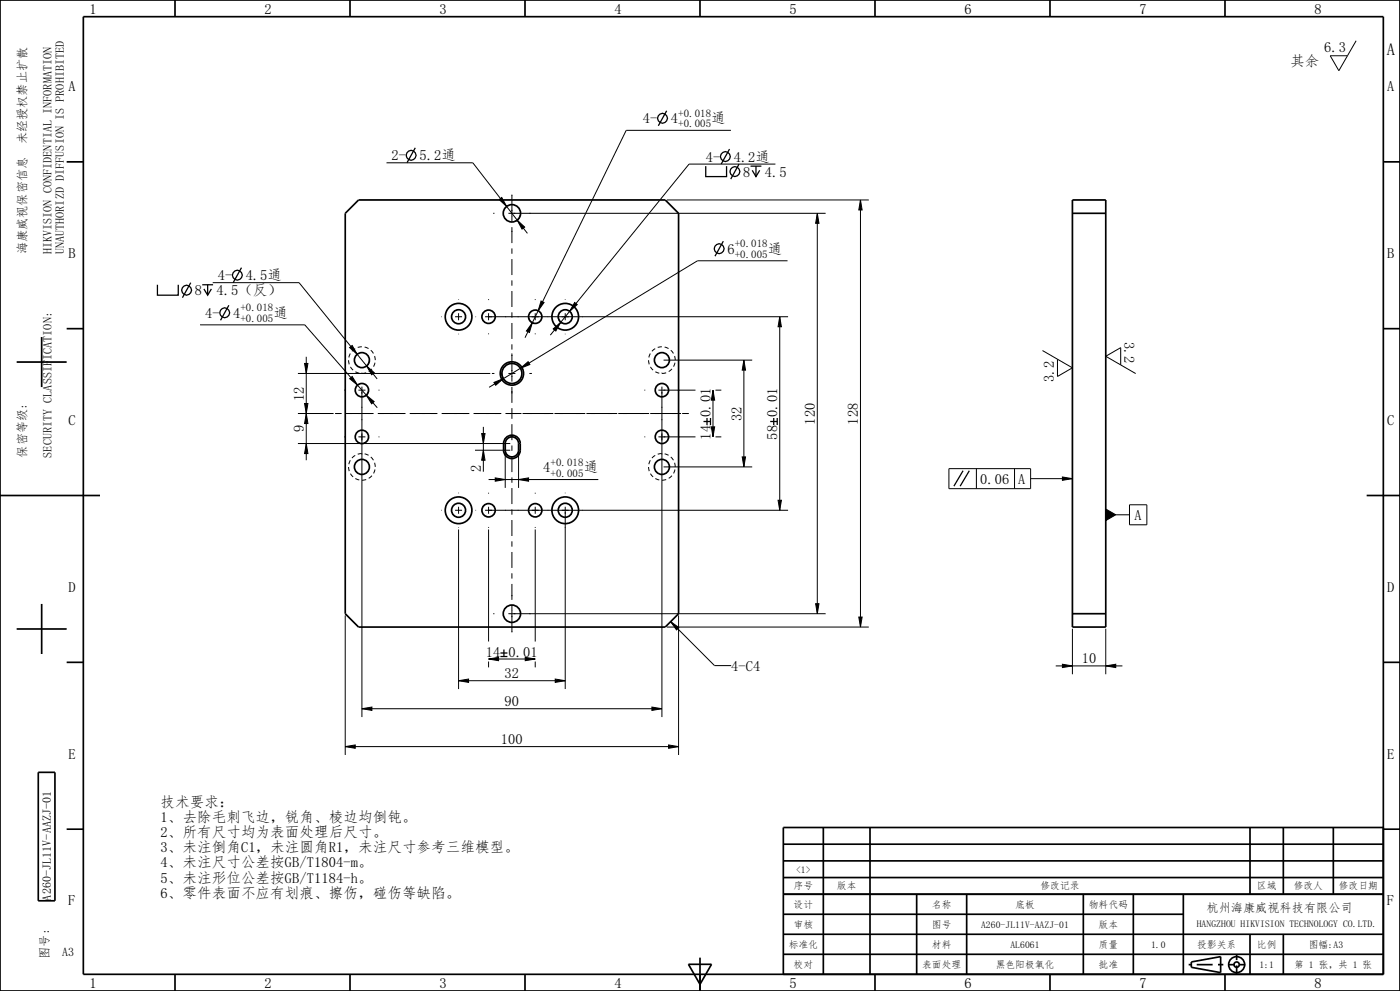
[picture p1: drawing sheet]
<svg xmlns="http://www.w3.org/2000/svg" width="420mm" height="297mm" viewBox="0 0 420 297" stroke-linecap="round" stroke-linejoin="round" font-family="sans-serif">
<g fill="none" stroke="#000" stroke-width=".51">
<path d="M0 0h420v297h-420zM25 5h390v287h-390zM52.5 0v5M105 0v5M157.5 0v5M210 0v5M262.5 0v5M315 0v5M367.5 0v5M20 48.5h5M415 48.5h5M20 98.5h5"/>
<path d="M415 98.5h5M5 108.5h15M12.5 101v15M0 148.5h30M410 148.5h10M5 188.5h15M12.5 181v15M20 198.5h5M415 198.5h5M11.5 231.5h5v38.5h-5zM20 248.5h5M235 258h180"/>
<path d="M235 253h180M247 248v44M261 248v44M375 248v20M385 248v20M400 248v20M415 248.5h5M415 248h-180v44M235 268h180M235 274h120M235 263h180M275 268v24"/>
<path d="M290 268v24M325 268v24M340 268v24M355 268v24M52.5 292v5M105 292v5M157.5 292v5M206.5 289h7l-3.5 6zM210 287v10M235 280h180M235 286h180M262.5 292v5"/>
<path d="M315 292v5M357.4 288.3l8.8-1.6v4.8l-8.8-1.6zM367.5 292v5M375 280v12M385 280v12"/>
<circle cx="371" cy="289.1" r="2.4"/>
<circle cx="371" cy="289.1" r=".8"/>
</g>
<path d="M153.6 123.9v-67M153.6 123.9v67M153.6 123.9h-53M153.6 123.9h53" fill="none" stroke="#000" stroke-width=".3" stroke-dasharray="1.6 1.6 4.8 1.6" stroke-linecap="butt"/>
<path d="M406.8 12.2l-5.1 9-2.6-4.5h5.1M312.7 105.1l9 5.1-4.5 2.6v-5.1M336.2 109.4v-5.2l-4.5 2.6 9 5.2" fill="none" stroke="#000" stroke-width=".3"/>
<path d="M367 289.1h-10.4M371 286.1v5.9M373.6 289.1h-5.2" fill="none" stroke="#000" stroke-width=".51" stroke-dasharray="1.6 1.6 4.8 1.6" stroke-linecap="butt"/>
<!-- layer: 03_ALL_AXES -->
<g fill="none" stroke="#000" stroke-width=".3">
<path d="M152.5 63.9h2.1M153.6 62.9v2.1M136.5 94.9h2.1M137.6 93.9v2.1M145.5 94.9h2.1M146.6 93.9v2.1M159.5 94.9h2.1M160.6 93.9v2.1M168.5 94.9h2.1M169.6 93.9v2.1M107.5 116.9h2.1M108.6 115.9v2.1"/>
<path d="M152.5 111.9h2.1M153.6 110.9v2.1M197.5 116.9h2.1M198.6 115.9v2.1M107.5 130.9h2.1M108.6 129.9v2.1M197.5 130.9h2.1M198.6 129.9v2.1M136.5 152.9h2.1M137.6 151.9v2.1M145.5 152.9h2.1M146.6 151.9v2.1"/>
<path d="M159.5 152.9h2.1M160.6 151.9v2.1M168.5 152.9h2.1M169.6 151.9v2.1M152.5 183.9h2.1M153.6 182.9v2.1"/>
</g>
<g fill="none" stroke="#000" stroke-width=".3" stroke-dasharray="1.6 1.6 4.8 1.6" stroke-linecap="butt">
<path d="M153.6 58.7v-.4M148.3 63.9h-.3M153.6 69.2v.3M158.8 63.9h.4M132.3 94.9h.2M137.6 89.7v.1M141.3 94.9h.3M142.8 94.9h-.1M146.6 89.7v.2M151.8 94.9h-.2M155.3 94.9h.3M160.6 89.7v.2"/>
<path d="M164.3 94.9h.2M165.8 94.9h-.2M169.6 89.7v.1M174.8 94.9h-.1M103.3 116.9h.3M108.6 111.7v.2M113.8 116.9h-.2M137.6 100.2v-.2M146.6 100.2v-.3M148.3 111.9h-.7M153.6 117.2v.7M153.6 106.7v-.8"/>
<path d="M158.8 111.9h.8M160.6 100.2v-.3M169.6 100.2v-.2M193.3 116.9h.3M198.6 111.7v.2M203.8 116.9h-.2M100.6 123.9h106M103.3 130.9h.3M108.6 125.7v.2M108.6 136.2v-.3M108.6 122.2v-.3M113.8 130.9h-.2"/>
<path d="M193.3 130.9h.3M198.6 125.7v.2M198.6 136.2v-.3M198.6 122.2v-.3M203.8 130.9h-.2M132.3 152.9h.2M137.6 147.7v.1M137.6 158.2v-.2M141.3 152.9h.3M142.8 152.9h-.1M146.6 147.7v.2M146.6 158.2v-.3"/>
<path d="M151.8 152.9h-.2M155.3 152.9h.3M160.6 147.7v.2M160.6 158.2v-.3M164.3 152.9h.2M165.8 152.9h-.2M169.6 147.7v.1M169.6 158.2v-.2M174.8 152.9h-.1M153.6 178.7v-.4M148.3 183.9h-.3M153.6 189.2v.3"/>
<path d="M158.8 183.9h.4"/>
</g>
<path d="M112.6 107.9a4 4 0 0 0-5.8-3.6 4 4 0 0 0-.7 6.8 4 4 0 0 0 6.4-2.4l.1-.8M202.6 107.9a4 4 0 0 0-5.8-3.6 4 4 0 0 0-.7 6.8 4 4 0 0 0 6.4-2.4l.1-.8M112.6 139.9a4 4 0 0 0-5.8-3.6 4 4 0 0 0-.7 6.8 4 4 0 0 0 6.4-2.4l.1-.8M202.6 139.9a4 4 0 0 0-5.8-3.6 4 4 0 0 0-.7 6.8 4 4 0 0 0 6.4-2.4l.1-.8" fill="none" stroke="#000" stroke-width=".3" stroke-dasharray="1.3 .8" stroke-linecap="butt"/>
<g fill="none" stroke="#000" stroke-width=".51">
<circle cx="153.6" cy="63.9" r="2.6"/>
<circle cx="137.6" cy="94.9" r="4"/>
<circle cx="137.6" cy="94.9" r="2.1"/>
<circle cx="146.6" cy="94.9" r="2"/>
<circle cx="160.6" cy="94.9" r="2"/>
<circle cx="169.6" cy="94.9" r="4"/>
<circle cx="169.6" cy="94.9" r="2.1"/>
<circle cx="108.6" cy="107.9" r="2.25"/>
<circle cx="108.6" cy="116.9" r="2"/>
<circle cx="198.6" cy="107.9" r="2.25"/>
<circle cx="198.6" cy="116.9" r="2"/>
<circle cx="108.6" cy="139.9" r="2.25"/>
<circle cx="108.6" cy="130.9" r="2"/>
<circle cx="198.6" cy="139.9" r="2.25"/>
<circle cx="198.6" cy="130.9" r="2"/>
<circle cx="137.6" cy="152.9" r="4"/>
<circle cx="137.6" cy="152.9" r="2.1"/>
<circle cx="146.6" cy="152.9" r="2"/>
<circle cx="160.6" cy="152.9" r="2"/>
<circle cx="169.6" cy="152.9" r="4"/>
<circle cx="169.6" cy="152.9" r="2.1"/>
<circle cx="153.6" cy="183.9" r="2.6"/>
</g>
<!-- layer: 10_ALL_CHAMFER -->
<path d="M151.1 134.9h.5M151.1 132.9h.5M155.6 134.9h.5M155.6 132.9h.5" fill="none" stroke="#000" stroke-width=".3"/>
<g fill="none" stroke="#000" stroke-width=".51">
<path d="M152 131a2.5 2.5 0 0 1 2.7-.3 2.5 2.5 0 0 1 1.4 2.2 4 4 0 0 1-1 4 2.5 2.5 0 0 1-2.6 .3 2.5 2.5 0 0 1-1.4-2.3 4 4 0 0 1 .9-3.9zM152.2 131.5a2 2 0 0 1 2.1-.4 2 2 0 0 1 1.3 1.8 3.6 3.6 0 0 1-.6 3.4 2 2 0 0 1-2.2 .5 2 2 0 0 1-1.2-1.9 3.6 3.6 0 0 1 .6-3.4z"/>
<circle cx="153.6" cy="111.9" r="3.5"/>
<circle cx="153.6" cy="111.9" r="3"/>
</g>
<!-- layer: 20_ALL_FEATURES -->
<path d="M107.6 59.9h92l4 4v120l-4 4h-92l-4-4v-120zM321.7 59.9h10v128h-10zM321.7 63.9h10M321.7 183.9h10" fill="none" stroke="#000" stroke-width=".51"/>
<!-- layer: 50_ALL_DETAILS -->
<path d="M318.7 143l3 .5-3 .5zM331.7 152.6l3 1.7-3 1.7zM201.2 186.3l2.5 1.8-.7 .7z" fill="#000"/>
<path d="M284.7 140.5h24.5v6h-24.5zM292.9 140.5v6M304.4 140.5v6M309.2 143.5h12.5M318.7 143l3 .5-3 .5zM331.7 152.6l3 1.7-3 1.7zM334.7 154.3h4.1M338.8 151.3h5.2v6h-5.2zM201.2 186.3l2.5 1.8-.7 .7zM201.2 186.3l13.2 13.2h5" fill="none" stroke="#000" stroke-width=".3"/>
<path d="M288.9 141.1l-2.7 4.6M290.8 141.1l-2.8 4.6" fill="none" stroke="#000" stroke-width=".38"/>
<!-- layer: 51__DRAFT_DIMS -->
<g fill="#000">
<path d="M258.1 59.9l.5 3h-1zM149.7 59.8l.8-.6 1.5 2.7zM155.2 66l2.2 2.1-.8 .6zM245.2 63.9l.5 3h-1zM159.7 96.7l-.9 2.9-.9-.4zM162.3 90.2l.9 .5-1.8 2.4zM166 98.6l2.2-2-1.5 2.6zM172.4 90.7l.8 .6-2.3 2zM233.9 94.9l.5 3h-1zM91.4 108.9h1l-.5 3zM104.9 104.2l.8-.7 1.5 2.7zM104.9 113.5l.8-.7 1.6 2.6z"/>
<path d="M109.9 118.4l2.3 2-.7 .6zM110 109.7l2.3 2-.8 .6zM148.2 114.6l2.8-1.1-2.3 2zM156.1 110.4l2.3-2 .6 .8zM213.9 116.9l.5 3h-1zM223.2 107.9l.5 3h-1zM91.9 123.9l.5 3h-1zM91.4 120.9h1l-.5 3zM91.9 132.9l.5 3h-1zM145 134.9l.5 3h-1zM144.5 129.9h1l-.5 3zM213.4 127.9h1l-.5 3z"/>
<path d="M222.7 136.9h1l-.5 3zM148.6 143.2l3 .5-3 .5zM155.6 143.7l3-.5v1zM233.4 149.9h1l-.5 3zM146.6 197.5l3-.5v1zM157.6 197l3 .5-3 .5zM244.7 180.9h1l-.5 3zM257.6 184.9h1l-.5 3zM318.7 199.1l3 .5-3 .5zM331.7 199.6l3-.5v1zM108.6 212.4l3-.5v1zM137.6 204l3-.5v1z"/>
<path d="M166.6 203.5l3 .5-3 .5zM195.6 211.9l3 .5-3 .5zM103.6 223.8l3-.5v1zM200.6 223.3l3 .5-3 .5z"/>
</g>
<g fill="none" stroke="#000" stroke-width=".3">
<path d="M219.3 39.1h-31.4l-30.4 62.1M115.9 48.8h26l16.3 21.1M149.7 59.8l.8-.6 1.5 2.7zM200.1 59.9h60.5M232.6 49.2h-25.9l-41.6 51.2M258.1 59.9l.5 3h-1zM258.1 59.9v128M154.1 63.9h93.6M155.2 66l2.2 2.1-.8 .6zM156.2 63.9l-.4 1.4-1.1 .9M236.3 78.2h-27.1l-62.5 37.9M245.2 63.9l.5 3h-1z"/>
<path d="M245.2 63.9v120M60 97.4h31.4l21.8 24.8M63.8 84.7h25.9l23.4 28.9M146.5 94.9h89.9M158.6 94.9l.4 1.3 1.2 .7M159.7 96.7l-.9 2.9-.9-.4zM162.3 90.2l.9 .5-1.8 2.4zM166 98.6l2.2-2-1.5 2.6zM167.5 94.9l.4 1.3 .8 .6M172.4 90.7l.8 .6-2.3 2zM233.9 94.9l.5 3h-1zM233.9 94.9v58"/>
<path d="M89.4 111.9h57.7M91.4 108.9h1l-.5 3zM91.9 106.9v31M104.9 104.2l.8-.7 1.5 2.7zM104.9 113.5l.8-.7 1.6 2.6zM108.6 117.4v97.5M109.9 118.4l2.3 2-.7 .6zM110 109.7l2.3 2-.8 .6zM110.6 116.9l-.4 1.3-.7 .5M110.8 107.9l-.5 1.4-.7 .6M148.2 114.6l2.8-1.1-2.3 2zM150.6 111.9l.2 1.3 .5 .7"/>
<path d="M156.1 110.4l2.3-2 .6 .8zM198.6 117.4v97.5M199.1 116.9h9.5M199.1 107.9h26.6M213.9 116.9l.5 3h-1zM213.9 116.9v14M214.6 116.9h1.8M223.2 107.9l.5 3h-1zM223.2 107.9v32M89.4 132.9h63.7M89.4 123.9h10.7M91.4 120.9h1l-.5 3z"/>
<path d="M91.9 123.9l.5 3h-1zM91.9 132.9l.5 3h-1zM142.5 134.9h10.6M144.5 129.9h1l-.5 3zM145 134.9l.5 3h-1zM145 127.9v13.5M151.6 135.4v10.8M155.6 135.4v10.8M199.1 139.9h26.6M199.1 130.9h9.5M213.4 127.9h1l-.5 3zM214.6 130.9h1.8"/>
<path d="M222.7 136.9h1l-.5 3zM137.6 158.7v47.8M146.6 143.7h32.9M146.6 158.7v33.6M146.7 152.9h89.7M148.6 143.2l3 .5-3 .5zM155.6 143.7l3-.5v1zM160.6 158.7v33.6M169.6 153.4v53.1M233.4 149.9h1l-.5 3zM103.6 184.4v41.9M146.6 197.5l3-.5v1z"/>
<path d="M146.6 197.5h14M146.6 198.3v1.7M154.1 183.9h93.6M157.6 197l3 .5-3 .5zM160.6 198.3v1.7M200.1 187.9h60.5M203.6 184.4v41.9M244.7 180.9h1l-.5 3zM257.6 184.9h1l-.5 3zM316.7 199.6h20M318.7 199.1l3 .5-3 .5zM321.7 188.4v13.7"/>
<path d="M331.7 199.6l3-.5v1zM331.7 188.4v13.7M108.6 212.4l3-.5v1zM108.6 212.4h90M137.6 204l3-.5v1zM137.6 204h32M166.6 203.5l3 .5-3 .5zM195.6 211.9l3 .5-3 .5zM103.6 223.8l3-.5v1zM103.6 223.8h100M200.6 223.3l3 .5-3 .5z"/>
</g>
<g fill="none" stroke="#000" stroke-width=".38">
<path d="M200 33.2l-2.5 4.5M124.6 44.3l-2.5 4.5M211.7 49.8v3.1h6.3v-3.1M218.9 44.7l-2.5 4.5M221.7 49.2l-2.5 4.5M225.2 49.8h3.2M225.7 51l1.1 1.9 1.1-1.9M226.8 49.8v3.1M217 72.3l-2.5 4.5M47.2 85.3v3.2h6.3v-3.2M57.2 84.7l-2.5 4.5M60.7 85.3h3.2"/>
<path d="M61.2 86.6l1.1 1.9 1.1-1.9M62.3 85.3v3.2M68.7 91.5l-2.5 4.5M72.5 80.2l-2.5 4.5M211 126.3h2.1M212.1 125.3v2.1M213.1 125.3v2.1M231.1 126.3h2.1M232.1 125.3v2.1M233.2 125.3v2.1M150.1 195.7h2.1M150.1 196.8h2.1"/>
<path d="M151.2 194.7v2.1"/>
<circle cx="198.7" cy="35.4" r="1.47"/>
<circle cx="123.3" cy="46.5" r="1.47"/>
<circle cx="217.6" cy="46.9" r="1.47"/>
<circle cx="220.4" cy="51.4" r="1.47"/>
<circle cx="215.7" cy="74.5" r="1.47"/>
<circle cx="55.9" cy="87" r="1.47"/>
<circle cx="67.4" cy="93.7" r="1.47"/>
<circle cx="71.2" cy="82.5" r="1.47"/>
</g>
<text font-size="5.1" x="416" y="16.6">A</text>
<g font-size="4.4">
<text x="26.8" y="4.2">1</text>
<text x="79.3" y="4.2">2</text>
<text x="131.8" y="4.2">3</text>
<text x="184.3" y="4.2">4</text>
<text x="236.8" y="4.2">5</text>
<text x="289.3" y="4.2">6</text>
<text x="341.8" y="4.2">7</text>
<text x="394.3" y="4.2">8</text>
<text x="397.3" y="15.6">6.3</text>
<text x="387" y="19.8">其余</text>
<text x="20.6" y="27.3">A</text>
<text x="416.2" y="27.3">A</text>
<text x="192.9" y="36.9">4-</text>
<text x="201.3" y="36.9">4</text>
<text x="213.4" y="36.9">通</text>
<text x="117.4" y="48">2-</text>
<text x="125.8" y="48">5.2通</text>
<text x="211.7" y="48.4">4-</text>
<text x="220.1" y="48.4">4.2通</text>
<text x="223" y="52.9">8</text>
<text x="229.4" y="52.9">4.5</text>
<text x="20.6" y="77.3">B</text>
<text x="218.2" y="76">6</text>
<text x="230.4" y="76">通</text>
<text x="416.2" y="77.3">B</text>
<text x="65.3" y="84">4-</text>
<text x="73.7" y="84">4.5通</text>
<text x="58.5" y="88.5">8</text>
<text x="64.9" y="88.5">4.5（反）</text>
<text x="61.5" y="95.2">4-</text>
<text x="69.9" y="95.2">4</text>
<text x="82" y="95.2">通</text>
<text x="337.4" y="102.4" transform="rotate(90 337.4 102.4)">3.2</text>
<text x="316.1" y="114.6" transform="rotate(-90 316.1 114.6)">3.2</text>
<text x="91.1" y="120.1" transform="rotate(-90 91.1 120.1)">12</text>
<text x="213.1" y="124.9" transform="rotate(-90 213.1 124.9)">0.01</text>
<text x="233.2" y="124.9" transform="rotate(-90 233.2 124.9)">0.01</text>
<text x="20.6" y="127.3">C</text>
<text x="91.1" y="129.5" transform="rotate(-90 91.1 129.5)">9</text>
<text x="213.1" y="131.8" transform="rotate(-90 213.1 131.8)">14</text>
<text x="222.4" y="126.1" transform="rotate(-90 222.4 126.1)">32</text>
<text x="233.2" y="131.8" transform="rotate(-90 233.2 131.8)">58</text>
<text x="244.4" y="127.2" transform="rotate(-90 244.4 127.2)">120</text>
<text x="257.4" y="127.2" transform="rotate(-90 257.4 127.2)">128</text>
<text x="416.2" y="127.3">C</text>
<text x="144.3" y="141.4" transform="rotate(-90 144.3 141.4)">2</text>
<text x="163" y="141.6">4</text>
<text x="175.1" y="141.6">通</text>
<text x="294" y="145">0.06</text>
<text x="305.5" y="145">A</text>
<text x="340.3" y="155.8">A</text>
<text x="20.6" y="177.3">D</text>
<text x="416.2" y="177.3">D</text>
<text x="145.7" y="196.8">14</text>
<text x="152.6" y="196.8">0.01</text>
<text x="151.4" y="203.3">32</text>
<text x="219.4" y="201">4-C4</text>
<text x="324.5" y="198.8">10</text>
<text x="151.4" y="211.7">90</text>
<text x="20.6" y="227.3">E</text>
<text x="150.3" y="223">100</text>
<text x="416.2" y="227.3">E</text>
<text x="48.2" y="242">技术要求：</text>
<text x="48.2" y="246.5">1、去除毛刺飞边，锐角、棱边均倒钝。</text>
<text x="48.2" y="251">2、所有尺寸均为表面处理后尺寸。</text>
<text x="48.2" y="255.5">3、未注倒角C1，未注圆角R1，未注尺寸参考三维模型。</text>
<text x="48.2" y="260">4、未注尺寸公差按GB/T1804-m。</text>
<text x="48.2" y="264.5">5、未注形位公差按GB/T1184-h。</text>
<text x="48.2" y="269">6、零件表面不应有划痕、擦伤，碰伤等缺陷。</text>
<text x="20.4" y="271.3">F</text>
<text x="416" y="271.3">F</text>
<text x="26.8" y="296.2">1</text>
<text x="79.3" y="296.2">2</text>
<text x="131.8" y="296.2">3</text>
<text x="184.3" y="296.2">4</text>
<text x="236.8" y="296.2">5</text>
<text x="289.3" y="296.2">6</text>
<text x="341.8" y="296.2">7</text>
<text x="394.3" y="296.2">8</text>
</g>
<g font-size="3.7">
<text x="7.9" y="43.3" transform="rotate(-90 7.9 43.3)">未经授权禁止扩散</text>
<text x="7.9" y="76.2" transform="rotate(-90 7.9 76.2)">海康威视保密信息</text>
<text x="15.4" y="76.2" transform="rotate(-90 15.4 76.2)">HIKVISION CONFIDENTIAL INFORMATION</text>
<text x="19.2" y="76.2" transform="rotate(-90 19.2 76.2)">UNAUTHORIZD DIFFUSION IS PROHIBITED</text>
<text x="7.9" y="137.2" transform="rotate(-90 7.9 137.2)">保密等级:</text>
<text x="15.4" y="137.2" transform="rotate(-90 15.4 137.2)">SECURITY CLASSIFICATION:</text>
<text x="15.2" y="269.9" transform="rotate(-90 15.2 269.9)">A260-JL11V-AAZJ-01</text>
<text x="361.9" y="273.3">杭州海康威视科技有限公司</text>
<text x="14.7" y="287.4" transform="rotate(-90 14.7 287.4)">图号:</text>
<text x="18.6" y="286.6">A3</text>
</g>
<g font-size="3.3">
<text x="203.5" y="35">+0.018</text>
<text x="203.5" y="38.2">+0.005</text>
<text x="220.5" y="74.1">+0.018</text>
<text x="220.5" y="77.3">+0.005</text>
<text x="72.1" y="93.3">+0.018</text>
<text x="72.1" y="96.5">+0.005</text>
<text x="165.2" y="139.6">+0.018</text>
<text x="165.2" y="142.8">+0.005</text>
</g>
<g font-size="2.9">
<text x="238.8" y="261.5">&lt;1&gt;</text>
<text x="238.1" y="266.5">序号</text>
<text x="251.1" y="266.5">版本</text>
<text x="312.1" y="266.5">修改记录</text>
<text x="377.1" y="266.5">区域</text>
<text x="388.1" y="266.5">修改人</text>
<text x="401.6" y="266.5">修改日期</text>
<text x="238.1" y="272">设计</text>
<text x="279.6" y="272">名称</text>
<text x="304.6" y="272">底板</text>
<text x="326.6" y="272">物料代码</text>
<text x="238.1" y="278">审核</text>
<text x="279.6" y="278">图号</text>
<text x="294.3" y="278">A260-JL11V-AAZJ-01</text>
<text x="329.6" y="278">版本</text>
<text x="359" y="277.8">HANGZHOU HIKVISION TECHNOLOGY CO.LTD.</text>
<text x="236.6" y="284">标准化</text>
<text x="279.6" y="284">材料</text>
<text x="303.1" y="284">AL6061</text>
<text x="329.6" y="284">质量</text>
<text x="345.3" y="284">1.0</text>
<text x="359.1" y="284">投影关系</text>
<text x="377.1" y="284">比例</text>
<text x="392.6" y="284">图幅:A3</text>
<text x="238.1" y="290">校对</text>
<text x="276.6" y="290">表面处理</text>
<text x="298.7" y="290">黑色阳极氧化</text>
<text x="329.6" y="290">批准</text>
<text x="377.8" y="290">1:1</text>
<text x="388.3" y="290">第 1 张，共 1 张</text>
</g>
</svg>
